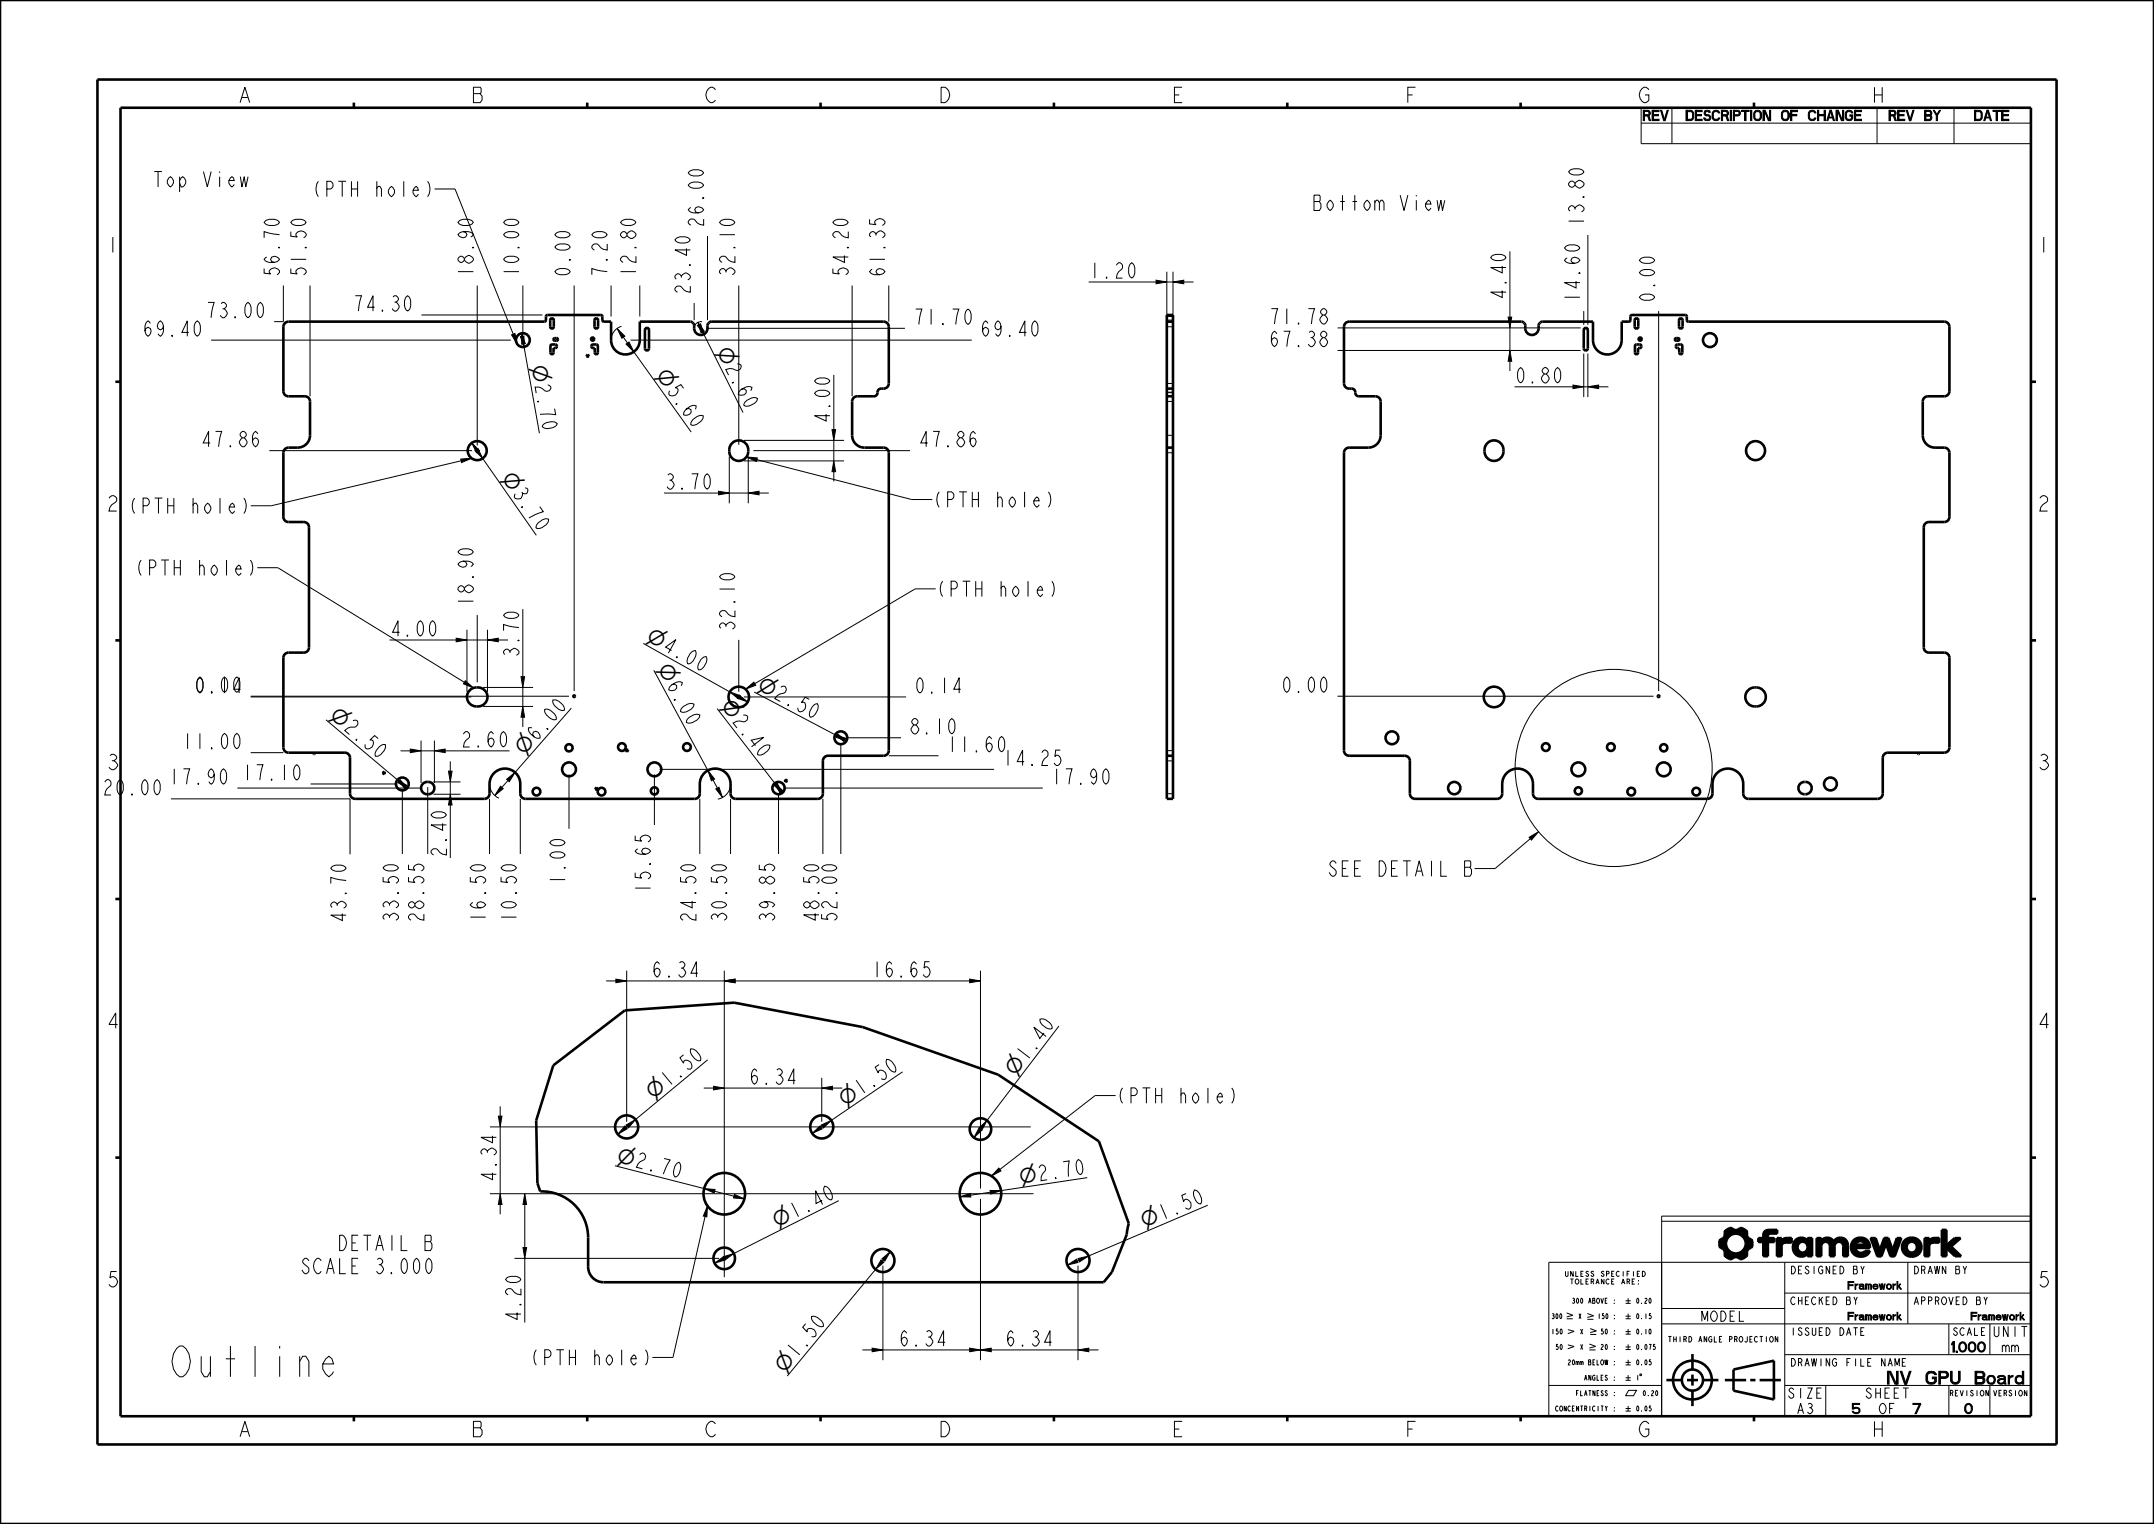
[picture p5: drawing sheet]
<svg xmlns="http://www.w3.org/2000/svg" width="420mm" height="297mm" viewBox="0 0 420 297" stroke-linecap="round" stroke-linejoin="round" font-family="sans-serif">
<g fill="#000">
<path d="M225.4 54.6l2.1 .4-2.1 .3zM228.7 55l2.1-.4v.7zM101.7 65l.7 2-.7 .1zM101.5 65.6l.7-.1v2.1zM120.3 64l1.5 1.5-.5 .4zM122.1 67.1l.5-.5 1 2zM136.1 62.8l1.2 1.7-.6 .4zM136 63.4l.6-.3 .6 2zM294.4 68.3l.4 2.1h-.7zM294.1 61.8h.7l-.4 2.1zM306.7 75l2.1 .4-2.1 .3zM309.6 75.4l2.1-.4v.7z"/>
<path d="M92 86.3l1.5 1.5-.6 .4zM92.6 87.8l.6-.4 .9 1.9zM140.1 95.7l2.1 .4-2.1 .3zM145.9 96.1l2.1-.4v.7zM162.6 89.8l.3 2.1h-.7zM162.2 83.7h.7l-.3 2.1zM89 124.4l2.1 .3-2.1 .4zM95.1 124.7l2.1-.3v.7zM101.6 131.9h.7l-.4 2.1zM77.5 152l1.8 1.1-.4 .5zM78 152l1.4 1.6-1.8-1.1zM80 146l2.1 .3-2.1 .4z"/>
<path d="M84.7 146.3l2.1-.3v.7zM87.8 154.8l.3 2.1h-.7zM87.4 150.3h.7l-.3 2.1zM97.6 153.2l.5 .5-1.6 1.3zM98.8 151.9l1.6-1.4-1.1 1.8zM138 150.1l1.3 1.7-.6 .4zM139.6 153.7l.6-.3 .7 2zM151.1 152.6l1.5 1.5-.5 .4zM151 153.1l.5-.4 1 1.8zM162.8 143.2l2.1 .7-.4 .6zM163.4 143.1l1.7 1.3-2.1-.7zM120.1 190.8l2.1 .4-2.1 .3z"/>
<path d="M141.2 191.2l2.1-.4v.7zM189.1 190.8l2.1 .4-2.1 .3zM97.2 217.5h.7l-.4 2.1zM122.1 219.2l1.8-1-1.4 1.6zM139.1 211.7l2.1 .3-2.1 .4zM160.2 212l2.1-.3v.7zM160.2 219.2l1.9-.9-1.5 1.5zM190.9 219.8l1.5-1.4-.9 1.8zM97.5 232.6l.4 2.1h-.7zM102.3 232.6l.4 2.1h-.7zM121.9 219.4l.4 .6-1.8 1zM137.3 231.6l2.1 .2-.2 .7z"/>
<path d="M143.2 232.8l1.9 .8-2.1-.1zM158.4 220.9l1.5-1.5 .4 .6zM187.2 233.2l2-.6 .1 .7zM190.9 219.8l.6 .4-1.6 1.5zM193.1 232h2.1l-2 .7zM337.2 239.4h.4zM336.6 239.7l1-.3 .5 .2zM336.5 239.8l1.7-.1zM336.4 239.9l1.8-.2 2.2 .1 .2 .3-4.3 .6zM338.8 239.6l.6-.3 .3 .1zM338.5 239.7l1.2-.3 .7 .4zM344.1 240l.7-.3h1.7v.7h-2.6z"/>
<path d="M102 243.1h.7l-.4 2.1zM139.3 246.2l1.8-1.3 .3 .6zM141.1 244.9l2-.6-1.7 1.2zM171.8 245.5l.5 .5-1.6 1.4zM172 245.3l1.6-1.4-1.1 1.9zM208.1 246.5l1.8-1.1 .3 .6zM210.2 245.3l2.1-.5-1.8 1.1zM335.4 243l1.2-.1 .1 .3-.8 .2zM335.4 241.6l1.4-.2-.3 .8 .1 .7-1.2 .1-.1-.7zM335.9 243.4l.8-.2 .8 .8-1.2 .6v-.8zM336.3 240.7l1.9-.3-.8 .3-.6 .7-1.3 .2 .6-.4zM337.3 245.4l.3-.1z"/>
<path d="M336.8 245.1l1.4-.1-.9 .4zM336.6 245h1.9zM338.2 240.4l2.4-.3v.6l-1 .1-.7-.3zM336.3 244.6l1.2-.6 .7 .3 2.4 .3-.2 .3-3.8 .1zM338.6 245l1.8-.1-1.1 .4zM339.3 245.3l.9-.2-.6 .3zM338.8 244.3l.7-.3 1.1-.1v.7zM339.6 240.8h1zM339.5 244l1.2-.2zM339.7 240.9h1zM339.6 243.9l1.1-.2zM339.8 241h.9l-.8 .1z"/>
<path d="M339.7 243.8l1-.1zM339.9 241.1l.8-.1 .1 .1-.8 .1zM339.9 243.6l.9-.1-1 .2zM340 241.2l.8-.1v.1l-.7 .1zM340 243.5l.9-.1-1 .2zM340.1 241.3l.7-.1 .7 .4-1.2 .1zM340.2 243.2l1.3-.1a1.97 1.97 0 0 1-1.5 .4zM340.3 241.7h1.3l-1.3 .1zM340.3 243l1.3-.1v.1l-1.4 .2zM340.3 241.8l1.3-.1v.1l-1.2 .1zM340.3 242.9l1.3-.1-1.3 .2zM340.4 241.9l1.2-.1 .1 .1-1.3 .2z"/>
<path d="M340.4 242.8l1.3-.1-.1 .1-1.3 .1zM340.4 242.1l1.3-.2v.2l-1.3 .1zM340.4 242.6l1.3-.1v.2l-1.3 .1zM340.4 242.2l1.3-.1v.2l-1.3 .2zM340.4 242.5l1.3-.2v.2l-1.3 .1zM342.9 241.3h.9l.9-.5v.5l-1.8 .7zM343.8 240.8l1-.1-1 .6zM343.8 240.7l1-.1zM343.8 240.6l1.1-.1zM343.8 240.5l1.2-.1zM343.9 240.4h1.4zM342.9 242l1.8-.7h1.3v.7h-1.3v2.8h-.9v-2.8z"/>
<path d="M347.4 242.6v2.2h-.9zM346.5 241.3h.9v.5a1.16 1.16 0 0 1 1.1-.5h.8v.9h-1a.84 .84 0 0 0-.9 .4l-.9 2.2zM349.9 241.9l1.6 .1-1.7 .1zM349.6 243.2l.9-.2v.2l-.9 .2zM349.6 242.9l.9-.1v.2l-.9 .2zM349.6 243.4l.9-.2v.2l-.9 .1zM349.6 242.7l1-.1-.1 .2-.9 .1zM349.6 243.5l.9-.1 .1 .1-.9 .1zM349.6 242.6l1-.1v.1l-1 .1zM349.7 243.6l.9-.1 .1 .2-1 .1zM349.7 242.5l1-.1-.1 .1-1 .1zM349.7 243.8l1-.1v.1l-.9 .1z"/>
<path d="M349.7 242.3h1.1l-1.1 .2zM349.8 242.2l1.2-.1-.2 .2h-1.1zM349.8 243.9l.9-.1 .2 .1-1.1 .1zM349.8 244h1.2l-1.1 .1zM349.8 242.1l1.6-.1-1.6 .2zM350.7 241.3h1zM351.1 244.9h.4zM349.9 244.1l1.1-.1a.95 .95 0 0 0 1.4-.5v.8l-2.5-.1zM350.9 244.8h.9zM350.5 241.4l1.4-.1zM350.2 241.6l.3-.2 1.4-.1 .3 .2zM350.5 244.7h1.6l-1.2 .1z"/>
<path d="M350.4 244.6h1.8zM350.1 241.7l2.1-.2 .1 .1zM350.2 244.5l2.1-.1-.1 .2h-1.8zM350.1 241.7h2.3l-2.4 .1zM350.1 244.4l2.3-.1zM350 241.8h2.4l-2.5 .1zM349.9 244.2l2.5 .1-2.3 .1zM352.4 241.3h.9v3.5h-.9v-1.3a1.15 1.15 0 0 0-.4-1.4l.4-.3zM349.9 241.9l2.5-.1-.4 .3zM354.2 241.3h.9v3.5h-.9zM355.9 242h2.7a.85 .85 0 0 0-.9 .9v1.9h-.9v-1.9a.83 .83 0 0 0-.9-.9zM355.3 241.6a1.4 1.4 0 0 1 2.2 .3l-1.7 .1-.6 .5-.1-.6z"/>
<path d="M357.8 241.6a1.46 1.46 0 0 1 2.4 .7l-.9 .1-.5-.4h-1.3zM359.3 242.4l.9-.1 .1 2.5h-.9v-1.9zM361 243.5l.8-.2 .1 .2-.9 .1zM361 242.5l.9-.2v.2l-.9 .1zM361 243.6l.9-.1v.1l-.9 .2zM361 242.3l1-.1-1 .3zM361 243.8l.9-.2 .1 .2-.9 .1zM361.1 242.2l1-.1-.1 .1-1 .1zM361.1 243.9l.9-.1 .1 .1-.9 .1zM361.2 242.1l1.1-.1-1.2 .2zM361.2 244l.9-.1 .2 .1-1.1 .1zM361.2 242l1.5-.1-1.5 .2z"/>
<path d="M361.2 244.1h1.3l-1.2 .1zM361.4 241.8a1.89 1.89 0 0 1 3.1 .5l-.9 .1a.9 .9 0 0 0-.9-.5l-1.5 .1zM361.3 244.2h1.5zM362.4 244.9l1.1-.1zM361.3 244.2l1.7-.1 .7-.3h.9l-.3 .5-2.8 .1zM361 242.6h3.6v.5l-3.7 .1zM361.5 244.4l2.8-.1-.8 .5-1.1 .1zM363.6 242.4l.9-.1 .1 .3h-.9zM360.9 243.2l3.7-.1-2.8 .1v.1l-.8 .2zM364.8 241.3h.9l.8 2.4-.4 1.1zM367.4 241.3h.8l.9 2.3 1.6-2.3-1.3 3.5h-.8l-.9-2.4-.9 2.4h-.7zM369.9 241.3h.8l-1.6 2.3z"/>
<path d="M370.9 243.2l.9-.2v.2l-.9 .1zM370.9 242.9l.9-.1v.2l-.9 .2zM370.9 243.3l.9-.1v.2l-.9 .1zM370.9 242.8l.9-.1v.1l-.9 .1zM370.9 243.5l.9-.1 .1 .1-.9 .1zM370.9 242.6l1-.1-.1 .2-.9 .1zM371 243.6l.9-.1v.2l-.9 .1zM371 242.5l1-.1-.1 .1-1 .1zM371 243.8l.9-.1 .1 .1-.9 .1zM371 242.3l1.1-.1-.1 .2-1 .1zM371.1 243.9l.9-.1 .2 .1-1.1 .1zM371.1 242.2l1.2-.1-1.3 .2z"/>
<path d="M371.1 244l1.1-.1 .2 .1-1.2 .1zM371.1 242.1l1.6-.1-1.6 .2zM371.4 241.8a1.94 1.94 0 0 1 3.2 .7l-.9 .1a.96 .96 0 0 0-1-.6l-1.6 .1zM371.2 244.1h3.1a1.97 1.97 0 0 1-3.1 0zM373.7 242.6l.9-.1 .1 .7-.2 .7-.2 .2h-1.4a1.06 1.06 0 0 0 .8-1.5zM376.2 242.6v2.2h-.9zM375.3 241.3h.9v.5a1.16 1.16 0 0 1 1.1-.5h.8v.9h-1a.84 .84 0 0 0-.9 .4l-.9 2.2zM378.6 239.7h.9v3l1.6-1.4h1.2l-1.9 1.6 2 1.9h-1.2l-1.7-1.6v1.6h-.9zM170.1 262.7l2.1 .4-2.1 .3zM191.2 263.1l2.1-.4v.7zM189.1 262.7l2.1 .4-2.1 .3zM210.2 263.1l2.1-.4v.7z"/>
</g>
<g fill="none" stroke="#000" stroke-width=".19">
<path d="M320 21h76v7h-76zM320 24h76M326 21v7M366 21v7M381 21v7M55.3 55.6v7.1h-1.8M60.5 55.6v21.6M93.1 55.6v31.2M102 55.6v9.7M112 55.6v79.1M119.2 55.6v6.1M124.8 55.6v6.1"/>
<path d="M135.4 59.1v3.3M138 46v16.4M144.1 55.6v31.1M166.2 55.6v21.6M173.3 55.6v7.1M212.3 55h13.1M225.4 54.6l2.1 .4-2.1 .3zM227.5 53v12.3M227.5 55h1.2M228.7 55l2.1-.4v.7zM228.7 53v12.3M230.8 55h1.9"/>
<path d="M294.4 49v12.8M309.6 45.8v17.5M41.2 66.3h58.4M82.2 61.4h23.6M101.5 65.6l.7-.1v2.1zM101.7 65l.7 2-.7 .1zM102.2 67.6l3 16.8M102.6 65.1a1.35 1.35 0 0 0-2 1.2M120.3 64l1.5 1.5-.5 .4zM121.2 63.6a2.8 2.8 0 0 0-2 2.7M121.5 65.7l.9 1.2M122.1 67.1l.5-.5 1 2z"/>
<path d="M123 66.3h66.5M123.6 68.6l11.2 15.6M136 63.4l.6-.3 .6 2zM136.1 62.8l1.2 1.7-.6 .4zM136.9 62.7a1.3 1.3 0 0 0-1.5 1.3M137.2 65.1l7.7 15.3M137.7 64h38.8M162.6 73.1v10.6M260.8 68.3h47.4M260.8 63.9h47.4M294.1 61.8h.7l-.4 2.1zM294.4 68.3l.4 2.1h-.7z"/>
<path d="M294.4 63.9v4.4M294.4 70.4v1.9M295.3 75.4h11.4M306.7 75l2.1 .4-2.1 .3zM308.8 60.6v2.7M308.8 68.9v8.5M308.8 75.4h.8M309.6 75.4l2.1-.4v.7zM309.6 68.9v8.5M311.7 75.4h1.9M323.4 60.6v74.1M52.5 87.8h39.6"/>
<path d="M92 86.3l1.5 1.5-.6 .4zM92.6 87.8l.6-.4 .9 1.9zM92.8 86a1.85 1.85 0 0 0-1.6 1.8M94.1 89.3l10.5 15M129.5 96.1h10.6M140.1 95.7l2.1 .4-2.1 .3zM142.2 96.1h3.7M142.2 89v9.1M145.1 89.8h19.5M145.1 85.8h19.5M145.9 96.1l2.1-.4v.7zM145.9 89v9.1"/>
<path d="M146.9 87.8h30.5M148 96.1h1.9M162.2 83.7h.7l-.3 2.1zM162.6 89.8l.3 2.1h-.7zM162.6 85.8v4M162.6 91.9v1.9M93.1 119.9v13.1M101.9 118.7v13.2M48.9 135.8h43M48.9 135.7h62.1M76 124.7h13M89 124.4l2.1 .3-2.1 .4z"/>
<path d="M91.1 122.7v12.1M91.1 124.7h4M94.2 137.7h9.7M94.2 134h9.7M95.1 124.7l2.1-.3v.7zM95.1 122.7v12.1M97.2 124.7h1.9M101.6 131.9h.7l-.4 2.1zM101.9 134v3.7M111.4 138l-11 12.5M125.4 125.4l16.9 9.4M127.5 130.6l10.5 19.5"/>
<path d="M139.8 138.1l11.3 14.5M144.1 124.7v10.1M145.1 135.8h31.6M147.1 134.9l15.7 8.3M260.8 135.7h61.6M33.3 155.7h35v10.8M46.3 153.6h36M48.9 146.7h6.4M60.6 152.8h16.9M63.6 140.3l13.9 11.7M77.5 152l1.8 1.1-.4 .5zM78 152l1.4 1.6-1.8-1.1z"/>
<path d="M78.1 146.3h1.9M78.5 153.8v12.6M79.5 153.5l-.8 .5M80 146l2.1 .3-2.1 .4zM82.1 146.3h2.6M82.1 144.3v8.3M83.4 153.4v13M84.5 154.8h5.3M84.5 152.4h5.3M84.7 146.3l2.1-.3v.7zM84.7 144.3v8.3M86.8 146.3h12.6"/>
<path d="M87.4 150.3h.7l-.3 2.1zM87.8 154.8l.3 2.1h-.7zM87.8 148.4v1.9M87.8 152.4v2.4M87.8 156.9v10.3M95.5 152.8a3 3 0 0 0 1.8 2.7M95.5 155.7v10.7M97.6 153.2l.5 .5-1.6 1.3zM98.8 151.9l1.6-1.4-1.1 1.8zM99 152.1l-1.1 1.4M101.5 155.7v10.7M111 150.9v10.6"/>
<path d="M127.6 150.9v9.9M128.6 149.9h65.2M136.5 155.7v10.7M138 150.1l1.3 1.7-.6 .4zM139 152l.9 1.6M139.6 153.7l.6-.3 .7 2zM142.5 152.8a3 3 0 0 1-2.5 2.9M142.5 155.7v10.7M151 153.1l.5-.4 1 1.8zM151.1 152.6l1.5 1.5-.5 .4zM151.8 154.6v11.8M152.8 153.6h50.5"/>
<path d="M153 153.6a1.2 1.2 0 0 1-1.2 1.2M160.5 155.7v10.7M162.8 143.2l2.1 .7-.4 .6zM163.4 143.1l1.7 1.3-2.1-.7zM164 144.8v21.6M165 143.8h10.7M165.2 143.8a1.25 1.25 0 0 1-.8 1.1M173.3 147.3h9.7M118.2 191.2h23M120.1 190.8l2.1 .4-2.1 .3zM122.2 189.2v29.4M141.2 191.2l2.1-.4v.7z"/>
<path d="M141.2 189.2v59.7M143.3 191.2h45.8M189.1 190.8l2.1 .4-2.1 .3zM191.2 189.2v42.4M206.5 200l-14.1 18.4M95.5 219.6h105.5M97.2 217.5h.7l-.4 2.1zM97.5 215.6v1.9M97.5 219.6v13M119.9 219.6a2.25 2.25 0 0 0 1.3 2M121.9 219.4l.4 .6-1.8 1zM122.1 219.2l1.8-1-1.4 1.6z"/>
<path d="M122.3 219.5l-.2 .2M137.2 212h1.9M138 206.5l-14.1 11.7M139.1 211.7l2.1 .3-2.1 .4zM141.2 212h19M158 219.6a2.25 2.25 0 0 0 1 1.9M160.2 219.2l1.9-.9-1.5 1.5zM160.2 212l2.1-.3v.7zM160.2 210v8.6M160.4 219.5l-.3 .2M176 208.9l-13.9 9.4M190.9 219.8l1.5-1.4-.9 1.8z"/>
<path d="M190.9 219.8l.6 .4-1.6 1.5zM95.5 232.6h106M97.5 232.6l.4 2.1h-.7zM97.5 234.7v1.9M102.3 232.6l.4 2.1h-.7zM102.3 234.7v8.4M119.9 227.2l17.4 4.4M137.3 231.6l2.1 .2-.2 .7zM137.7 230.7l-.3 .8-.2 1.1M139.3 232.2l3.8 .9M143.2 232.8l1.9 .8-2.1-.1zM158.4 220.9l1.5-1.5 .4 .6z"/>
<path d="M163.5 234l-20.4 10.3M187.2 233.2l2-.6 .1 .7zM189.1 220a2.1 2.1 0 0 0 1.6 2.1M191.2 233.6v31.5M193.1 232h2.1l-2 .7zM193.1 232.3l-3.9 .6M194.9 231.1l.3 1.5M212 229.5l-16.8 2.5M235.5 234.9l-23.2 9.9M324 238h72M336.4 239.9l1.8-.2 2.2 .1 .2 .3-4.3 .6zM336.5 239.8l1.7-.1z"/>
<path d="M336.6 239.7l1-.3 .5 .2zM337.2 239.4h.4zM338.5 239.7l1.2-.3 .7 .4zM338.8 239.6l.6-.3 .3 .1zM344.1 240l.7-.3h1.7v.7h-2.6zM378.6 239.7h.9v3l1.6-1.4h1.2l-1.9 1.6 2 1.9h-1.2l-1.7-1.6v1.6h-.9zM100.3 245.2h39.9M102 243.1h.7l-.4 2.1zM102.3 245.2v12.5M139.1 245.2l.1 .8 .7 .9M139.3 246.2l1.8-1.3 .3 .6zM141.1 244.9l2-.6-1.7 1.2z"/>
<path d="M170.7 247.4l-17.2 20.8M171.8 245.5l.5 .5-1.6 1.4zM172 245.3l1.6-1.4-1.1 1.9zM172.2 246.7v18.4M172.3 245.5l-.2 .3M172.8 243.5a2.25 2.25 0 0 1 1.6 2.2M208.1 246.5l1.8-1.1 .3 .6zM210.2 246.7v18.4M210.2 245.3l2.1-.5-1.8 1.1zM210.3 245.6l-.2 .1M211.7 244l.5 .6 .2 1.1M305.5 257h1.2"/>
<path d="M305.5 255.9l1.2 .4-1.2 .3M305.7 259.1l1.2 .3-1.2 .5M309.5 257.1h1.2M309.5 256l1.2 .4M310 258.9l1.3 .5M310.7 256.4l-1.2 .3M311.3 259.4l-1.3 .3M324 255h24M324 258h72M335.4 243l1.2-.1 .1 .3-.8 .2zM335.4 241.6l1.4-.2-.3 .8 .1 .7-1.2 .1-.1-.7zM335.9 243.4l.8-.2 .8 .8-1.2 .6v-.8z"/>
<path d="M336.3 240.7l1.9-.3-.8 .3-.6 .7-1.3 .2 .6-.4zM336.3 244.6l1.2-.6 .7 .3 2.4 .3-.2 .3-3.8 .1zM336.6 245h1.9zM336.8 245.1l1.4-.1-.9 .4zM337.3 245.4l.3-.1zM338.2 240.4l2.4-.3v.6l-1 .1-.7-.3zM338.6 245l1.8-.1-1.1 .4zM338.8 244.3l.7-.3 1.1-.1v.7zM339.3 245.3l.9-.2-.6 .3zM339.5 244l1.2-.2zM339.6 240.8h1zM339.6 243.9l1.1-.2z"/>
<path d="M339.7 240.9h1zM339.7 243.8l1-.1zM339.8 241h.9l-.8 .1zM339.9 241.1l.8-.1 .1 .1-.8 .1zM339.9 243.6l.9-.1-1 .2zM340 241.2l.8-.1v.1l-.7 .1zM340 243.5l.9-.1-1 .2zM340.1 241.3l.7-.1 .7 .4-1.2 .1zM340.2 243.2l1.3-.1a1.97 1.97 0 0 1-1.5 .4zM340.3 241.7h1.3l-1.3 .1zM340.3 243l1.3-.1v.1l-1.4 .2zM340.3 241.8l1.3-.1v.1l-1.2 .1z"/>
<path d="M340.3 242.9l1.3-.1-1.3 .2zM340.4 241.9l1.2-.1 .1 .1-1.3 .2zM340.4 242.8l1.3-.1-.1 .1-1.3 .1zM340.4 242.1l1.3-.2v.2l-1.3 .1zM340.4 242.6l1.3-.1v.2l-1.3 .1zM340.4 242.2l1.3-.1v.2l-1.3 .2zM340.4 242.5l1.3-.2v.2l-1.3 .1zM342.9 241.3h.9l.9-.5v.5l-1.8 .7zM342.9 242l1.8-.7h1.3v.7h-1.3v2.8h-.9v-2.8zM343.8 240.8l1-.1-1 .6zM343.8 240.7l1-.1zM343.8 240.6l1.1-.1z"/>
<path d="M343.8 240.5l1.2-.1zM343.9 240.4h1.4zM346.5 241.3h.9v.5a1.16 1.16 0 0 1 1.1-.5h.8v.9h-1a.84 .84 0 0 0-.9 .4l-.9 2.2zM347.4 242.6v2.2h-.9zM348 252h48M348 246v30M349.6 242.9l.9-.1v.2l-.9 .2zM349.6 243.2l.9-.2v.2l-.9 .2zM349.6 243.4l.9-.2v.2l-.9 .1zM349.6 242.7l1-.1-.1 .2-.9 .1zM349.6 243.5l.9-.1 .1 .1-.9 .1zM349.6 242.6l1-.1v.1l-1 .1z"/>
<path d="M349.7 243.6l.9-.1 .1 .2-1 .1zM349.7 242.5l1-.1-.1 .1-1 .1zM349.7 243.8l1-.1v.1l-.9 .1zM349.7 242.3h1.1l-1.1 .2zM349.8 243.9l.9-.1 .2 .1-1.1 .1zM349.8 242.2l1.2-.1-.2 .2h-1.1zM349.8 244h1.2l-1.1 .1zM349.8 242.1l1.6-.1-1.6 .2zM349.9 244.1l1.1-.1a.95 .95 0 0 0 1.4-.5v.8l-2.5-.1zM349.9 244.2l2.5 .1-2.3 .1zM349.9 241.9l2.5-.1-.4 .3zM349.9 241.9l1.6 .1-1.7 .1z"/>
<path d="M350 241.8h2.4l-2.5 .1zM350.1 244.4l2.3-.1zM350.1 241.7l2.1-.2 .1 .1zM350.1 241.7h2.3l-2.4 .1zM350.2 244.5l2.1-.1-.1 .2h-1.8zM350.2 241.6l.3-.2 1.4-.1 .3 .2zM350.4 244.6h1.8zM350.5 244.7h1.6l-1.2 .1zM350.5 241.4l1.4-.1zM350.7 241.3h1zM350.9 244.8h.9zM351.1 244.9h.4z"/>
<path d="M352.4 241.3h.9v3.5h-.9v-1.3a1.15 1.15 0 0 0-.4-1.4l.4-.3zM354.2 241.3h.9v3.5h-.9zM355.3 241.6a1.4 1.4 0 0 1 2.2 .3l-1.7 .1-.6 .5-.1-.6zM355.9 242h2.7a.85 .85 0 0 0-.9 .9v1.9h-.9v-1.9a.83 .83 0 0 0-.9-.9zM357.8 241.6a1.46 1.46 0 0 1 2.4 .7l-.9 .1-.5-.4h-1.3zM359.3 242.4l.9-.1 .1 2.5h-.9v-1.9zM360.9 243.2l3.7-.1-2.8 .1v.1l-.8 .2zM361 242.6h3.6v.5l-3.7 .1zM361 243.5l.8-.2 .1 .2-.9 .1zM361 242.5l.9-.2v.2l-.9 .1zM361 243.6l.9-.1v.1l-.9 .2zM361 242.3l1-.1-1 .3z"/>
<path d="M361 243.8l.9-.2 .1 .2-.9 .1zM361.1 242.2l1-.1-.1 .1-1 .1zM361.1 243.9l.9-.1 .1 .1-.9 .1zM361.2 242.1l1.1-.1-1.2 .2zM361.2 244l.9-.1 .2 .1-1.1 .1zM361.2 242l1.5-.1-1.5 .2zM361.2 244.1h1.3l-1.2 .1zM361.3 244.2l1.7-.1 .7-.3h.9l-.3 .5-2.8 .1zM361.3 244.2h1.5zM361.4 241.8a1.89 1.89 0 0 1 3.1 .5l-.9 .1a.9 .9 0 0 0-.9-.5l-1.5 .1zM361.5 244.4l2.8-.1-.8 .5-1.1 .1zM362.4 244.9l1.1-.1z"/>
<path d="M363.6 242.4l.9-.1 .1 .3h-.9zM364.8 241.3h.9l.8 2.4-.4 1.1zM367.4 241.3h.8l.9 2.3 1.6-2.3-1.3 3.5h-.8l-.9-2.4-.9 2.4h-.7zM369.9 241.3h.8l-1.6 2.3zM370.9 242.9l.9-.1v.2l-.9 .2zM370.9 243.2l.9-.2v.2l-.9 .1zM370.9 242.8l.9-.1v.1l-.9 .1zM370.9 243.3l.9-.1v.2l-.9 .1zM370.9 242.6l1-.1-.1 .2-.9 .1zM370.9 243.5l.9-.1 .1 .1-.9 .1zM371 242.5l1-.1-.1 .1-1 .1zM371 243.6l.9-.1v.2l-.9 .1z"/>
<path d="M371 242.3l1.1-.1-.1 .2-1 .1zM371 243.8l.9-.1 .1 .1-.9 .1zM371.1 242.2l1.2-.1-1.3 .2zM371.1 243.9l.9-.1 .2 .1-1.1 .1zM371.1 242.1l1.6-.1-1.6 .2zM371.1 244l1.1-.1 .2 .1-1.2 .1zM371.2 244.1h3.1a1.97 1.97 0 0 1-3.1 0zM371.4 241.8a1.94 1.94 0 0 1 3.2 .7l-.9 .1a.96 .96 0 0 0-1-.6l-1.6 .1zM372 246v12M373.7 242.6l.9-.1 .1 .7-.2 .7-.2 .2h-1.4a1.06 1.06 0 0 0 .8-1.5zM375.3 241.3h.9v.5a1.16 1.16 0 0 1 1.1-.5h.8v.9h-1a.84 .84 0 0 0-.9 .4l-.9 2.2zM376.2 242.6v2.2h-.9z"/>
<path d="M380 258v6M388 258v6M396 246h-94v30h94v-39h-72v39M168.2 263.1h20.9M170.1 262.7l2.1 .4-2.1 .3zM189.1 262.7l2.1 .4-2.1 .3zM191.2 263.1l2.1-.4v.7zM191.2 263.1h19M210.2 263.1l2.1-.4v.7zM212.3 263.1h1.9M302 270h22M305.7 262.1l1.2 .3-1.2 .5"/>
<path d="M309.9 263.1h1.2M309.9 261.9l1.2 .5M310 260.1h1.2M311.1 262.4l-1.2 .3M348 264h48M348 270h48M356 270v6M380 270v6M388 270v6"/>
<circle cx="314.6" cy="149.7" r="19.2"/>
</g>
<g fill="none" stroke="#000" stroke-width=".51">
<path d="M0 0h420v297h-420zM19 15.5h382v266h-382zM23.5 21h372.5v255h-372.5zM69 20v1M114.5 20v1M160 20v1M205.5 20v1M251 20v1M296.5 20v1M342 20v1M22.5 74.4h1M396 74.4h1"/>
<path d="M22.5 124.8h1M396 124.8h1M22.5 175.2h1M396 175.2h1M22.5 225.6h1M105.3 232.2l-.5-1.6-.2-12.2 3.3-10.8 13.9-10.7 21.4-1.5 25 4.8 26.4 9.2 19.7 13 5.8 16.1M336.4 239.9l.7-.5h.5a1.25 1.25 0 0 0 1.7 0l.3-.1 .5 .3 .5 .5a1.25 1.25 0 0 0 .9 1.5l.1 .2 .1 .5-.2 .8a1.25 1.25 0 0 0-.9 1.5l-.1 .2-.4 .3-.8 .2a1.25 1.25 0 0 0-1.7 0l-.3 .1a1.35 1.35 0 0 1-1-1.6l-1-.9v-.9l.1-.4a1.25 1.25 0 0 0 .9-1.5zM344.1 240l.6-.3h1.8v.7h-1.4l-.3 .3-.1 .6h1.3v.7h-1.3v2.8h-.9v-2.8h-.9v-.7h.9l.1-.8zM378.6 239.7h.9v3l1.6-1.4h1.2l-1.9 1.6 2 1.9h-1.2l-1.7-1.6v1.6h-.9zM396 225.6h1M219.7 240.6l-2.9 7.3-1.6 2M346.5 241.3h.9v.6l.6-.6h1.3v.9h-1.3l-.5 .3-.1 2.3h-.9z"/>
<path d="M350.1 241.7l.6-.4 .6-.1 .7 .2 .4 .4v-.5h.9v3.5h-.9v-.5l-.4 .4-.6 .2-.7-.1-.6-.4-.4-.6-.1-.8 .1-.7zM354.2 241.3h.9v.6l.7-.6 .8-.1 .6 .3 .3 .5 .4-.5 .5-.2 .7-.1 .5 .2 .4 .4 .3 .6v2.4h-.9v-2.2l-.3-.4-.5-.2-.5 .2-.3 .4-.1 2.2h-.9v-2.2l-.3-.4-.5-.2-.5 .2-.3 .4-.1 2.2h-.9zM361.4 241.7l.6-.4 .7-.1 .7 .1 .6 .4 .5 .6 .1 .9h-2.8l.3 .6 .5 .3h.6l.5-.3h.9l-.3 .5-.6 .4-.8 .2-.8-.1-.6-.4-.4-.6-.2-.7 .1-.8zM362.1 242.1l.4-.2h.5l.4 .3 .3 .4h-1.9zM364.8 241.3h.9l.8 2.4 .9-2.4h.8l.9 2.3 .8-2.3h.8l-1.3 3.5h-.8l-.9-2.4-.9 2.4h-.7zM375.3 241.3h.9v.6l.6-.6h1.3v.9h-1.3l-.5 .3-.1 2.3h-.9zM69 276v1M114.5 276v1M160 276v1M205.5 276v1M251 276v1M296.5 276v1"/>
<path d="M324.9 269h3.2M328.9 269h2.2M330 263.9v3.2M330 267.9v2.1M330 270.8v3.2M331.9 269h3.2M336.3 269h4.2M338 266.9l7.9-1.7v7.5l-7.9-1.7zM341.3 269h1M342 276v1M343.1 269h4.1"/>
<circle cx="338.5" cy="242.3" r="1.93"/>
<circle cx="351.5" cy="243.1" r="1.03"/>
<circle cx="372.8" cy="243.1" r="1.88"/>
<circle cx="372.8" cy="243.1" r="1.04"/>
<circle cx="330" cy="269" r="3.8"/>
<circle cx="330" cy="269" r="2.06"/>
</g>
<!-- layer: ASSEM_MEM -->
<g fill="none" stroke="#000" stroke-width=".51">
<path d="M107.3 62.2a.35 .35 0 0 1 .4-.2 .35 .35 0 0 1 .3 .4v1.3a.35 .35 0 0 1-.4 .3 .35 .35 0 0 1-.3-.3zM107.5 67.2l.8-.1 .2 .2-.1 .5h-.5v.9a.3 .3 0 0 1-.3 .3 .3 .3 0 0 1-.3-.3v-1.3zM108 66l.5-.1 .3 .2-.1 .2-.5 .1-.3-.3zM114.6 69.1l.2 .4h-.5zM115.4 67.3l.2-.2h.7l.2 .2 .1 1.4a.3 .3 0 0 1-.3 .3 .3 .3 0 0 1-.3-.3v-.9h-.5zM116.1 62.1a.35 .35 0 0 1 .5 .3v1.3a.35 .35 0 0 1-.3 .3 .35 .35 0 0 1-.4-.3v-1.3zM125.8 64.1a.4 .4 0 0 1 .5-.2 .4 .4 0 0 1 .3 .4v3.6a.4 .4 0 0 1-.4 .4 .4 .4 0 0 1-.4-.4zM227.5 61.4h1.2v94.3h-1.2zM227.5 77.2h1.2M227.5 75.7h1.2M227.5 62.7h1.2M262.4 63l.7-.3h33.6l.4 .1 .3 .6a1.37 1.37 0 0 0 .6 1.7 1.37 1.37 0 0 0 1.8-.4l.1-.3 .1-1.2 .4-.4 .3-.1h9.9v3.6a2.8 2.8 0 0 0 2.8 2.8 2.8 2.8 0 0 0 2.8-2.8v-3.6l1.6-.1 .1-.2v-.9l.3-.1h10.4l.3 .1v1l.3 .2h49.9a1 1 0 0 1 1 1v12.5a1 1 0 0 1-1 1h-3.2a1 1 0 0 0-1 1v6.6a2.4 2.4 0 0 0 2.4 2.4h1.8a1 1 0 0 1 1 1v12.5a1 1 0 0 1-1 1h-3a1 1 0 0 0-1 1v23.5a1 1 0 0 0 1 1h3a1 1 0 0 1 1 1v17.5a1 1 0 0 1-1 1h-11a1 1 0 0 0-1 1v7a1 1 0 0 1-1 1h-25.2a1 1 0 0 1-1-1 4.3 4.3 0 0 0-1.1-4.3 3 3 0 0 0-3.2-.3 3 3 0 0 0-1.7 2.7v1.9a1 1 0 0 1-1 1h-33a1 1 0 0 1-1-1 4.3 4.3 0 0 0-1.1-4.3 3 3 0 0 0-3.2-.3 3 3 0 0 0-1.7 2.7v1.9a1 1 0 0 1-1 1h-16a1 1 0 0 1-1-1v-6.4a1 1 0 0 0-1-1h-10.8a1 1 0 0 1-1-1v-58.1a1 1 0 0 1 1-1h3.7a2.4 2.4 0 0 0 2.4-2.4v-6.6a1 1 0 0 0-1-1h-3.2a.9 .9 0 0 1-.8-1 .93 .93 0 0 0-1.1-.5 1 1 0 0 1-1-1v-11z"/>
<path d="M308.9 64.1a.4 .4 0 0 1 .4-.2 .4 .4 0 0 1 .3 .4v3.6a.4 .4 0 0 1-.4 .4 .4 .4 0 0 1-.4-.4zM318.8 62.2a.35 .35 0 0 1 .4-.2 .35 .35 0 0 1 .2 .4v1.3a.35 .35 0 0 1-.3 .3 .35 .35 0 0 1-.4-.3zM318.9 67.2l.8-.1 .3 .2-.1 .5h-.5v.9a.3 .3 0 0 1-.3 .3 .3 .3 0 0 1-.3-.3v-1.3zM326.7 66l.5-.1 .2 .2v.2l-.6 .1-.2-.3zM326.8 67.3l.3-.2h.6l.3 .2v1.4a.3 .3 0 0 1-.3 .3 .3 .3 0 0 1-.3-.3v-.9h-.5zM327.4 62.2a.35 .35 0 0 1 .4-.2 .35 .35 0 0 1 .3 .4v1.3a.35 .35 0 0 1-.4 .3 .35 .35 0 0 1-.3-.3zM142.7 86.4a1.95 1.95 0 0 1 3.2 1 1.95 1.95 0 0 1-2.3 2.4 2.06 2.06 0 0 1-.9-3.4zM227.5 87.2h1.2M290 86.4a1.95 1.95 0 0 1 3.2 1 1.95 1.95 0 0 1-2.4 2.4 2.06 2.06 0 0 1-.8-3.4zM91.6 134.5a1.96 1.96 0 0 1 2.7-.1 1.96 1.96 0 0 1 .2 2.7 1.96 1.96 0 0 1-2.7 .2 1.96 1.96 0 0 1-.2-2.8zM340.9 134.5a1.96 1.96 0 0 1 2.7-.1 1.96 1.96 0 0 1 .2 2.7 1.96 1.96 0 0 1-2.8 .2 1.96 1.96 0 0 1-.1-2.8zM67.3 146.7h-11a1 1 0 0 1-1-1v-17.5a1 1 0 0 1 1-1h3a1 1 0 0 0 1-1v-23.5a1 1 0 0 0-1-1h-3a1 1 0 0 1-1-1v-12.5a1 1 0 0 1 1-1 3.7 3.7 0 0 0 3.6-.9l.5-.9 .1-.6v-6.6a1 1 0 0 0-1-1h-3.2a1 1 0 0 1-1-1v-12.5a1 1 0 0 1 1-1h49.9l.2-.2 .1-1 .3-.1h10.4l.2 .1 .1 .9 .1 .2 1.6 .1v3.6a2.8 2.8 0 0 0 2.8 2.8 2.8 2.8 0 0 0 2.8-2.8v-3.6h9.8l.4 .1 .4 .6a1.37 1.37 0 0 0 .5 1.7 1.37 1.37 0 0 0 1.8-.4l.2-.3 .1-1.2 .3-.4 .4-.1h33.6a1 1 0 0 1 1 1v11a1.12 1.12 0 0 1-1.5 1 .9 .9 0 0 0-.8 1.1l-.3 .4h-.3h-3.2a1 1 0 0 0-1 1v6.6a2.4 2.4 0 0 0 2.4 2.4h3.7a1 1 0 0 1 1 1v58.1a1 1 0 0 1-1 1h-10.8a1 1 0 0 0-1 1v6.4a1 1 0 0 1-1 1h-16a1 1 0 0 1-1-1 4.3 4.3 0 0 0-1.2-4.3 3 3 0 0 0-3.1-.3 3 3 0 0 0-1.7 2.7v1.9a1 1 0 0 1-1 1h-33a1 1 0 0 1-1-1 4.3 4.3 0 0 0-1.2-4.3 3 3 0 0 0-3.1-.3 3 3 0 0 0-1.7 2.7v1.9a1 1 0 0 1-1 1h-25.2a1 1 0 0 1-1-1v-7"/>
<path d="M74.6 150.6l.4-.2v.5zM82.6 152.6a1.28 1.28 0 0 1 1.7 .1 1.28 1.28 0 0 1 0 1.8 1.28 1.28 0 0 1-1.7 .1 1.2 1.2 0 0 1 0-2zM116.3 153.4l.2 .5h-.5zM122 146.1h.5l-.3 .4zM153.1 151.9l.4 .3-.4 .2zM227.5 147.3h1.2M351.2 152.6a1.28 1.28 0 0 1 1.7 .1 1.28 1.28 0 0 1 0 1.8 1.28 1.28 0 0 1-1.7 .1 1.2 1.2 0 0 1 0-2zM105.4 232.2a9 9 0 0 1 9.3 9v5.7a3 3 0 0 0 3 3h97.5M220.1 238.5l-.4 2.1"/>
<circle cx="102" cy="66.3" r="1.35"/>
<circle cx="115.6" cy="66.1" r=".3"/>
<circle cx="319.8" cy="66.1" r=".3"/>
<circle cx="333.4" cy="66.3" r="1.35"/>
<circle cx="93.1" cy="87.8" r="1.85"/>
<circle cx="342.3" cy="87.8" r="1.85"/>
<circle cx="112" cy="135.7" r=".15"/>
<circle cx="144.1" cy="135.8" r="2"/>
<circle cx="291.3" cy="135.8" r="2"/>
<circle cx="323.4" cy="135.7" r=".15"/>
<circle cx="61.3" cy="146.9" r=".05"/>
<circle cx="78.5" cy="152.8" r="1.25"/>
<circle cx="104.6" cy="154.3" r=".75"/>
<circle cx="111" cy="149.9" r="1.35"/>
<circle cx="117.3" cy="154.3" r=".75"/>
<circle cx="121.3" cy="145.6" r=".75"/>
<circle cx="127.6" cy="149.9" r="1.35"/>
<circle cx="127.6" cy="154.1" r=".7"/>
<circle cx="133.9" cy="145.6" r=".75"/>
<circle cx="151.8" cy="153.6" r="1.2"/>
<circle cx="164" cy="143.8" r="1.25"/>
<circle cx="271.4" cy="143.8" r="1.25"/>
<circle cx="283.6" cy="153.6" r="1.2"/>
<circle cx="301.4" cy="145.6" r=".75"/>
<circle cx="307.8" cy="154.1" r=".7"/>
<circle cx="307.8" cy="149.9" r="1.35"/>
<circle cx="314.1" cy="145.6" r=".75"/>
<circle cx="318.1" cy="154.3" r=".75"/>
<circle cx="324.4" cy="149.9" r="1.35"/>
<circle cx="324.4" cy="145.7" r=".7"/>
<circle cx="330.7" cy="154.3" r=".75"/>
<circle cx="356.9" cy="152.8" r="1.25"/>
<circle cx="374.1" cy="146.9" r=".05"/>
<circle cx="122.2" cy="219.6" r="2.25"/>
<circle cx="160.2" cy="219.6" r="2.25"/>
<circle cx="141.2" cy="232.6" r="4.1"/>
<circle cx="191.2" cy="232.6" r="4.1"/>
<circle cx="191.2" cy="220" r="2.1"/>
<circle cx="141.2" cy="245.2" r="2.1"/>
<circle cx="172.2" cy="245.7" r="2.25"/>
<circle cx="210.2" cy="245.7" r="2.25"/>
</g>
<path d="M227.5 78.2h1.2M227.5 76.5h1.2M227.5 76.4h1.2M227.5 74.7h1.2M227.5 63.7h1.2M227.5 62.4h1.2M227.5 61.7h1.2M227.5 88.2h1.2M227.5 84.8h1.2M227.5 154.7h1.2M227.5 148.3h1.2M227.5 146.3h1.2" fill="none" stroke="#000" stroke-width=".19"/>
<!-- layer: DETAIL -->
<path d="M99.8 65.3l.6-.3 .5 2.1zM89.8 89.5l2.2-.2-2 .8zM145.5 89.1l2.2 .1-.2 .7zM90.7 132.7l1.6 1.4-1.9-.8zM145.4 134.3l1.6-1.4 .3 .6zM298.2 163.2l1.8-1.1-1.4 1.6zM137.9 235l-.1 2.1-.7-.1zM194.8 227.6l.4 .6-1.9 1zM372.3 267.3h.3l-.8 2.5h-.3zM380.3 267.3h.3v1.6a.63 .63 0 0 0 .7 .5 .63 .63 0 0 0 .6-.5v-1.6h.3v1.6a.94 .94 0 0 1-.9 .9 .94 .94 0 0 1-1-.9z" fill="#000"/>
<g fill="none" stroke="#000" stroke-width=".19">
<path d="M84.7 36.8h4l11.4 28.3M99.8 65.3l.6-.3 .5 2.1zM89.8 89.5l2.2-.2-2 .8zM89.9 89.8l-37 8.8h-4M145.5 89.1l2.2 .1-.2 .7zM147.6 89.6l30.2 7.8h4M50.2 110.6h4l36.3 22.4M182.5 114.8h-4l-31.3 18.4M90.7 132.7l1.6 1.4-1.9-.8zM145.4 134.3l1.6-1.4 .3 .6zM298.2 163.2l1.8-1.1-1.4 1.6zM298.4 163.4l-6.9 5.9h-4"/>
<path d="M217.5 213.5h-4l-18.5 14.4M137.5 237.1l-6.3 27.4h-4M137.9 235l-.1 2.1-.7-.1zM194.8 227.6l.4 .6-1.9 1zM317 253.5h1M317 254h1M317 256.5h1M317 257h1M317 259.5h1M317.5 253v1M317.5 256v1M317.5 259v1"/>
<path d="M317 260h1M317 262.5h1M317 263h1M317 265.5h1M317 266h1M317 268.5h1M317 269h1M317 274.5h1M317 275h1M317.5 262v1M317.5 265v1M317.5 268v1"/>
<path d="M317.5 274v1M317.5 271h1.6l-.6 1h-1.5zM319.8 267.8h.3l-.1 .3-.3-.1zM372.3 267.3h.3l-.8 2.5h-.3zM380.3 267.3h.3v1.6a.63 .63 0 0 0 .7 .5 .63 .63 0 0 0 .6-.5v-1.6h.3v1.6a.94 .94 0 0 1-.9 .9 .94 .94 0 0 1-1-.9z"/>
</g>
<text font-size="7.8" x="32.9" y="268.3">Outline</text>
<g font-size="4.1">
<text x="103.6" y="71.4" transform="rotate(80 103.6 71.4)">⌀2.70</text>
<text x="103.6" y="71.4" transform="rotate(80 103.6 71.4)">⌀</text>
<text x="139.7" y="68.3" transform="rotate(63 139.7 68.3)">⌀2.60</text>
<text x="139.7" y="68.3" transform="rotate(63 139.7 68.3)">⌀</text>
<text x="127.7" y="73.1" transform="rotate(54 127.7 73.1)">⌀5.60</text>
<text x="127.7" y="73.1" transform="rotate(54 127.7 73.1)">⌀</text>
<text x="97.7" y="93.1" transform="rotate(55 97.7 93.1)">⌀3.70</text>
<text x="97.7" y="93.1" transform="rotate(55 97.7 93.1)">⌀</text>
<text x="125.8" y="124.7" transform="rotate(29 125.8 124.7)">⌀4.00</text>
<text x="125.8" y="124.7" transform="rotate(29 125.8 124.7)">⌀</text>
<text x="128.1" y="130.3" transform="rotate(62 128.1 130.3)">⌀6.00</text>
<text x="128.1" y="130.3" transform="rotate(62 128.1 130.3)">⌀</text>
<text x="140.4" y="137.6" transform="rotate(52 140.4 137.6)">⌀2.40</text>
<text x="140.4" y="137.6" transform="rotate(52 140.4 137.6)">⌀</text>
<text x="147.4" y="134.2" transform="rotate(28 147.4 134.2)">⌀2.50</text>
<text x="147.4" y="134.2" transform="rotate(28 147.4 134.2)">⌀</text>
<text x="64" y="139.7" transform="rotate(40 64 139.7)">⌀2.50</text>
<text x="64" y="139.7" transform="rotate(40 64 139.7)">⌀</text>
<text x="102.2" y="147.4" transform="rotate(-49 102.2 147.4)">⌀6.00</text>
<text x="102.2" y="147.4" transform="rotate(-49 102.2 147.4)">⌀</text>
<text x="197.9" y="209.9" transform="rotate(-53 197.9 209.9)">⌀1.40</text>
<text x="197.9" y="209.9" transform="rotate(-53 197.9 209.9)">⌀</text>
<text x="127.4" y="214.3" transform="rotate(-40 127.4 214.3)">⌀1.50</text>
<text x="127.4" y="214.3" transform="rotate(-40 127.4 214.3)">⌀</text>
<text x="164.7" y="215.7" transform="rotate(-34 164.7 215.7)">⌀1.50</text>
<text x="164.7" y="215.7" transform="rotate(-34 164.7 215.7)">⌀</text>
<text x="120.1" y="226.5" transform="rotate(14 120.1 226.5)">⌀2.70</text>
<text x="120.1" y="226.5" transform="rotate(14 120.1 226.5)">⌀</text>
<text x="198.9" y="230.7" transform="rotate(-9 198.9 230.7)">⌀2.70</text>
<text x="198.9" y="230.7" transform="rotate(-9 198.9 230.7)">⌀</text>
<text x="151.5" y="239.2" transform="rotate(-27 151.5 239.2)">⌀1.40</text>
<text x="151.5" y="239.2" transform="rotate(-27 151.5 239.2)">⌀</text>
<text x="223.1" y="239.3" transform="rotate(-23 223.1 239.3)">⌀1.50</text>
<text x="223.1" y="239.3" transform="rotate(-23 223.1 239.3)">⌀</text>
<text x="152.9" y="267.7" transform="rotate(-50 152.9 267.7)">⌀1.50</text>
<text x="152.9" y="267.7" transform="rotate(-50 152.9 267.7)">⌀</text>
</g>
<g font-size="3.9">
<text x="46.2" y="20">A</text>
<text x="91.7" y="20">B</text>
<text x="137.2" y="20">C</text>
<text x="182.7" y="20">D</text>
<text x="228.2" y="20">E</text>
<text x="273.7" y="20">F</text>
<text x="319.2" y="20">G</text>
<text x="364.7" y="20">H</text>
<text x="29.6" y="36.4">Top View</text>
<text x="60.7" y="38.3">(PTH hole)</text>
<text x="255.8" y="41">Bottom View</text>
<text x="137.2" y="44.5" transform="rotate(-90 137.2 44.5)">26.00</text>
<text x="308.9" y="44.3" transform="rotate(-90 308.9 44.3)">13.80</text>
<text x="20.5" y="49.2">1</text>
<text x="397" y="49.2">1</text>
<text x="54.5" y="54.1" transform="rotate(-90 54.5 54.1)">56.70</text>
<text x="59.7" y="54.1" transform="rotate(-90 59.7 54.1)">51.50</text>
<text x="92.3" y="54.1" transform="rotate(-90 92.3 54.1)">18.90</text>
<text x="101.2" y="54.1" transform="rotate(-90 101.2 54.1)">10.00</text>
<text x="111.2" y="54.1" transform="rotate(-90 111.2 54.1)">0.00</text>
<text x="118.4" y="54.1" transform="rotate(-90 118.4 54.1)">7.20</text>
<text x="124" y="54.1" transform="rotate(-90 124 54.1)">12.80</text>
<text x="134.6" y="57.6" transform="rotate(-90 134.6 57.6)">23.40</text>
<text x="143.3" y="54.1" transform="rotate(-90 143.3 54.1)">32.10</text>
<text x="165.4" y="54.1" transform="rotate(-90 165.4 54.1)">54.20</text>
<text x="172.6" y="54.1" transform="rotate(-90 172.6 54.1)">61.35</text>
<text x="212.3" y="54.2">1.20</text>
<text x="293.7" y="58.6" transform="rotate(-90 293.7 58.6)">4.40</text>
<text x="308.1" y="59.1" transform="rotate(-90 308.1 59.1)">14.60</text>
<text x="322.7" y="59.1" transform="rotate(-90 322.7 59.1)">0.00</text>
<text x="27.7" y="65.5">69.40</text>
<text x="40" y="61.9">73.00</text>
<text x="68.7" y="60.6">74.30</text>
<text x="178" y="63.2">71.70</text>
<text x="191" y="65.5">69.40</text>
<text x="247.3" y="63.2">71.78</text>
<text x="247.3" y="67.6">67.38</text>
<text x="295.3" y="74.6">0.80</text>
<text x="161.8" y="82.7" transform="rotate(-90 161.8 82.7)">4.00</text>
<text x="39" y="87.1">47.86</text>
<text x="178.9" y="87.1">47.86</text>
<text x="129.5" y="95.3">3.70</text>
<text x="20.5" y="99.6">2</text>
<text x="24.9" y="100.1">(PTH hole)</text>
<text x="181.8" y="98.9">(PTH hole)</text>
<text x="397" y="99.6">2</text>
<text x="26.2" y="112.1">(PTH hole)</text>
<text x="92.3" y="118.4" transform="rotate(-90 92.3 118.4)">18.90</text>
<text x="182.5" y="116.3">(PTH hole)</text>
<text x="76" y="124">4.00</text>
<text x="143.3" y="123.2" transform="rotate(-90 143.3 123.2)">32.10</text>
<text x="101.2" y="128.3" transform="rotate(-90 101.2 128.3)">3.70</text>
<text x="37.8" y="135.1">0.14</text>
<text x="178.2" y="135.1">0.14</text>
<text x="249.7" y="134.9">0.00</text>
<text x="177.2" y="143">8.10</text>
<text x="35.4" y="145.9">11.00</text>
<text x="89.8" y="145.6">2.60</text>
<text x="184.5" y="146.5">11.60</text>
<text x="195.3" y="149.2">14.25</text>
<text x="19.8" y="154.9">20.00</text>
<text x="20.5" y="150">3</text>
<text x="32.8" y="152.8">17.90</text>
<text x="47.1" y="152">17.10</text>
<text x="204.8" y="152.8">17.90</text>
<text x="397" y="150">3</text>
<text x="87" y="167.2" transform="rotate(-90 87 167.2)">2.40</text>
<text x="110.2" y="172.6" transform="rotate(-90 110.2 172.6)">1.00</text>
<text x="258.7" y="170.8">SEE DETAIL</text>
<text x="285.1" y="170.8">B</text>
<text x="67.5" y="180" transform="rotate(-90 67.5 180)">43.70</text>
<text x="77.7" y="179.9" transform="rotate(-90 77.7 179.9)">33.50</text>
<text x="82.7" y="179.9" transform="rotate(-90 82.7 179.9)">28.55</text>
<text x="94.7" y="179.9" transform="rotate(-90 94.7 179.9)">16.50</text>
<text x="100.7" y="179.9" transform="rotate(-90 100.7 179.9)">10.50</text>
<text x="126.9" y="174.3" transform="rotate(-90 126.9 174.3)">15.65</text>
<text x="135.7" y="179.9" transform="rotate(-90 135.7 179.9)">24.50</text>
<text x="141.7" y="179.9" transform="rotate(-90 141.7 179.9)">30.50</text>
<text x="151.1" y="179.9" transform="rotate(-90 151.1 179.9)">39.85</text>
<text x="159.7" y="179.9" transform="rotate(-90 159.7 179.9)">48.50</text>
<text x="163.2" y="179.9" transform="rotate(-90 163.2 179.9)">52.00</text>
<text x="126.9" y="190.4">6.34</text>
<text x="169.8" y="190.4">16.65</text>
<text x="20.5" y="200.4">4</text>
<text x="397" y="200.4">4</text>
<text x="145.9" y="211.3">6.34</text>
<text x="217.5" y="215">(PTH hole)</text>
<text x="96.8" y="230.5" transform="rotate(-90 96.8 230.5)">4.34</text>
<text x="66" y="243.7">DETAIL B</text>
<text x="20.5" y="250.8">5</text>
<text x="58.8" y="248.2">SCALE 3.000</text>
<text x="397" y="250.8">5</text>
<text x="101.6" y="257.7" transform="rotate(-90 101.6 257.7)">4.20</text>
<text x="175.1" y="262.3">6.34</text>
<text x="195.9" y="262.3">6.34</text>
<text x="103.2" y="266">(PTH hole)</text>
<text x="46.2" y="280">A</text>
<text x="91.7" y="280">B</text>
<text x="137.2" y="280">C</text>
<text x="182.7" y="280">D</text>
<text x="228.2" y="280">E</text>
<text x="273.7" y="280">F</text>
<text x="319.2" y="280">G</text>
<text x="364.7" y="280">H</text>
</g>
<g font-size="3.3">
<text x="365.8" y="269.8">NV</text>
<text x="373.1" y="269.8">GPU</text>
<text x="382.8" y="269.8">Board</text>
</g>
<g font-size="2.6">
<text x="320.4" y="23.5">REV</text>
<text x="327.6" y="23.5">DESCRIPTION OF CHANGE</text>
<text x="368.2" y="23.5">REV BY</text>
<text x="385" y="23.5">DATE</text>
<text x="331.6" y="257.5">MODEL</text>
<text x="379.1" y="263.5">1.000 mm</text>
<text x="388.5" y="260.5">UNIT</text>
<text x="348.5" y="272.5">SIZE</text>
<text x="350.2" y="275.5">A3</text>
<text x="361.1" y="275.5">5</text>
<text x="363.6" y="272.5">SHEET</text>
<text x="366.2" y="275.5">OF</text>
<text x="373" y="275.5">7</text>
<text x="383" y="275.5">0</text>
</g>
<g font-size="2">
<text x="349" y="248.3">DESIGNED BY</text>
<text x="357.8" y="251.3">Framework</text>
<text x="373" y="248.3">DRAWN BY</text>
<text x="349" y="254.3">CHECKED BY</text>
<text x="357.8" y="257.3">Framework</text>
<text x="373" y="254.3">APPROVED BY</text>
<text x="381.8" y="257.3">Framework</text>
<text x="349" y="260.3">ISSUED DATE</text>
<text x="380.7" y="260.3">SCALE</text>
<text x="349" y="266.3">DRAWING FILE NAME</text>
</g>
<g font-size="1.4">
<text x="325.4" y="261.6">THIRD ANGLE PROJECTION</text>
<text x="380.1" y="272.1">REVISION</text>
<text x="388.6" y="272.1">VERSION</text>
</g>
<g font-size="1.3">
<text x="305.2" y="248.8">UNLESS</text>
<text x="306.2" y="250.3">TOLERANCE</text>
<text x="312" y="248.8">SPECIFIED</text>
<text x="315.9" y="250.3">ARE:</text>
<text x="302.8" y="257">300</text>
<text x="306.6" y="254">300 ABOVE :</text>
<text x="307.9" y="257">X</text>
<text x="311.5" y="257">150 :</text>
<text x="318.9" y="254">0.20</text>
<text x="318.9" y="257">0.15</text>
<text x="302.7" y="260">150</text>
<text x="303.5" y="263">50</text>
<text x="308.2" y="260">X</text>
<text x="308.2" y="263">X</text>
<text x="312.1" y="260">50 :</text>
<text x="312.1" y="263">20 :</text>
<text x="318.9" y="260">0.10</text>
<text x="318.9" y="263">0.075</text>
<text x="305.8" y="266">20mm BELOW :</text>
<text x="309" y="269">ANGLES :</text>
<text x="318.9" y="266">0.05</text>
<text x="318.9" y="269">1</text>
<text x="303.5" y="275">CONCENTRICITY :</text>
<text x="307.4" y="272">FLATNESS :</text>
<text x="318.9" y="275">0.05</text>
<text x="320.2" y="272">0.20</text>
</g>
</svg>
